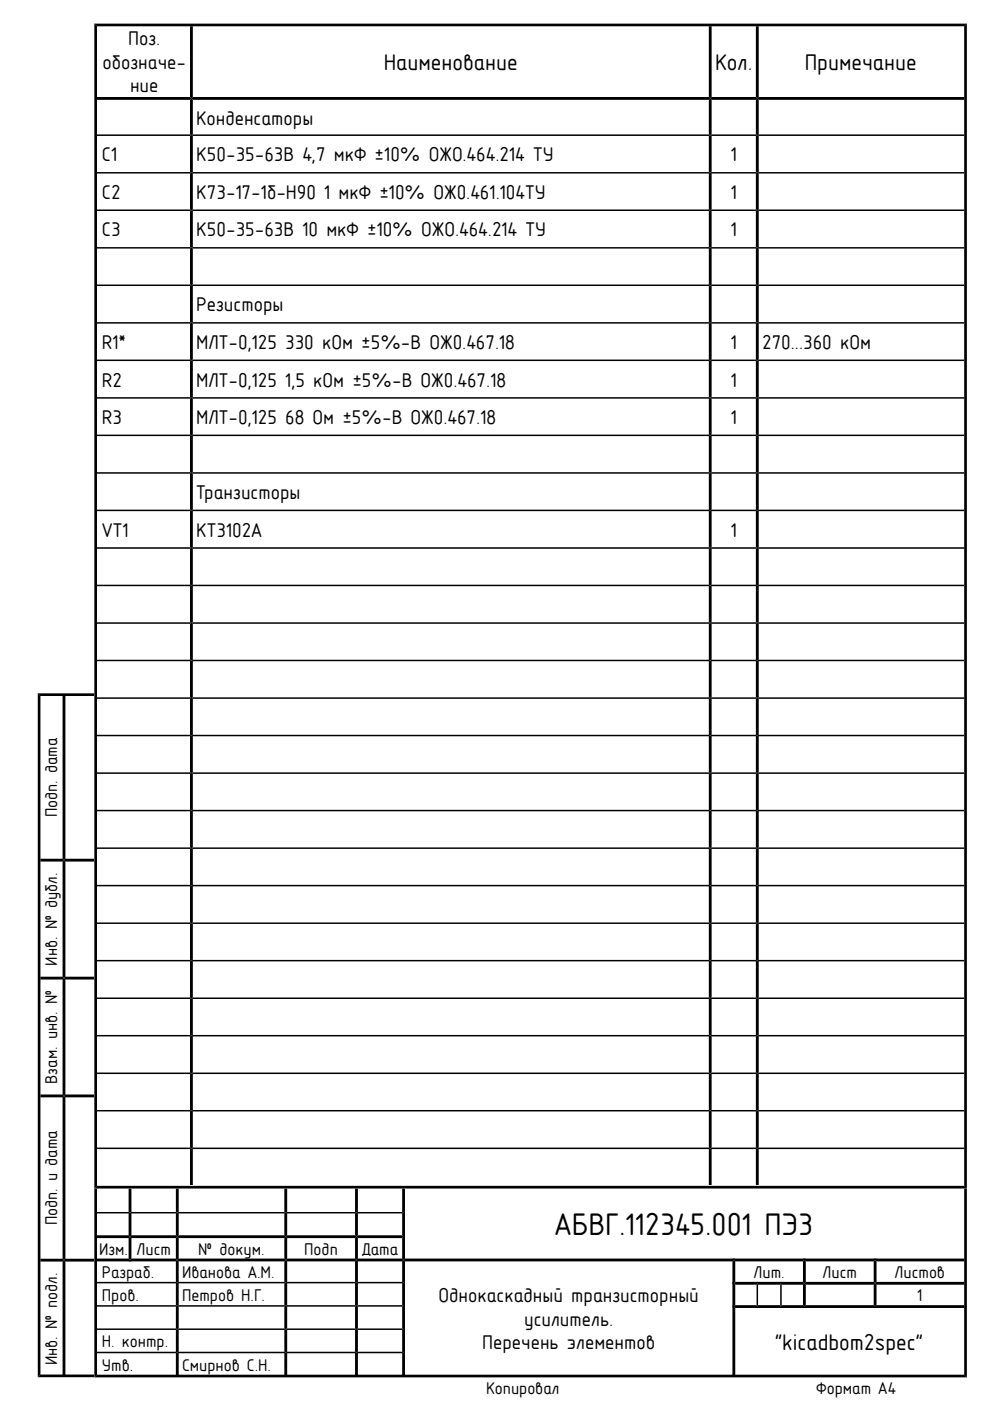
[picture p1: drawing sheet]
<svg xmlns="http://www.w3.org/2000/svg" width="210mm" height="297mm" viewBox="0 0 210 297" stroke-linecap="round" stroke-linejoin="round" font-family="sans-serif">
<g fill="#000">
<path d="M8 147h12v.6h-11.4z" fill-rule="evenodd"/>
<path d="M8 147l.6 .6v143.8l-.6 .6z" fill-rule="evenodd"/>
<path d="M8.6 182.1h4.7l.2 .3-.2 .3h-4.7z" fill-rule="evenodd"/>
<path d="M13.3 147.6h.6v34.5l-.4 .3-.2-.3z" fill-rule="evenodd"/>
<path d="M13.5 182.4l.4-.3h6.1v.6h-6.1z" fill-rule="evenodd"/>
<path d="M8.6 207.1h4.7l.2 .3-.2 .3h-4.7z" fill-rule="evenodd"/>
<path d="M13.5 182.4l.4 .3v24.4l-.4 .3-.2-.3v-24.4z" fill-rule="evenodd"/>
<path d="M13.5 207.4l.4-.3h6.1v.6h-6.1z" fill-rule="evenodd"/>
<path d="M8.6 232.1h4.7l.2 .2-.2 .4h-4.7z" fill-rule="evenodd"/>
<path d="M13.5 207.4l.4 .3v24.4l-.4 .2-.2-.2v-24.4z" fill-rule="evenodd"/>
<path d="M13.5 232.3l.4-.2h6.1v.6h-6.1z" fill-rule="evenodd"/>
<path d="M8.6 266.9h4.7l.2 .3-.2 .3h-4.7z" fill-rule="evenodd"/>
<path d="M13.5 232.3l.4 .4v34.2l-.4 .3-.2-.3v-34.2z" fill-rule="evenodd"/>
<path d="M13.5 267.2l.4-.3h6.1v.6h-6.1z" fill-rule="evenodd"/>
<path d="M8.3 291.7l.3-.3h11.4v.6h-12z" fill-rule="evenodd"/>
<path d="M13.5 267.2l.4 .3v24.4h-.6v-24.4z" fill-rule="evenodd"/>
</g>
<path d="M20 5h185v247h-185z" fill-rule="evenodd" fill="#fff"/>
<g fill="#000">
<path d="M20 5h185l-.6 .6h-183.8z" fill-rule="evenodd"/>
<path d="M20 5l.6 .6v245.8l-.6 .6z" fill-rule="evenodd"/>
<path d="M204.4 5.6l.6-.6v247l-.6-.6z" fill-rule="evenodd"/>
<path d="M20.6 20.6h19.7l.3 .2-.3 .4h-19.7z" fill-rule="evenodd"/>
<path d="M20.6 28.5h19.7l.3 .1-.3 .2h-19.7z" fill-rule="evenodd"/>
<path d="M20.6 36.5h19.7l.3 .1-.3 .2h-19.7z" fill-rule="evenodd"/>
<path d="M40.3 5.6h.6v15l-.3 .2-.3-.2z" fill-rule="evenodd"/>
<path d="M40.6 20.8l.3 .4v7.3l-.3 .1-.3-.1v-7.3z" fill-rule="evenodd"/>
<path d="M40.3 28.8l.3-.2 .3 .2v7.7l-.3 .1-.3-.1z" fill-rule="evenodd"/>
<path d="M40.6 20.8l.3-.2h109.4l.3 .2-.3 .4h-109.4z" fill-rule="evenodd"/>
<path d="M40.6 28.6l.3-.1h109.4l.3 .1-.3 .2h-109.4z" fill-rule="evenodd"/>
<path d="M40.6 36.6l.3-.1h109.4l.3 .1-.3 .2h-109.4z" fill-rule="evenodd"/>
<path d="M150.3 5.6h.6v15l-.3 .2-.3-.2z" fill-rule="evenodd"/>
<path d="M150.6 20.8l.3 .4v7.3l-.3 .1-.3-.1v-7.3z" fill-rule="evenodd"/>
<path d="M150.3 28.8l.3-.2 .3 .2v7.7l-.3 .1-.3-.1z" fill-rule="evenodd"/>
<path d="M150.6 20.8l.3-.2h9.4l.2 .2-.2 .4h-9.4z" fill-rule="evenodd"/>
<path d="M150.6 28.6l.3-.1h9.4l.2 .1-.2 .2h-9.4z" fill-rule="evenodd"/>
<path d="M150.6 36.6l.3-.1h9.4l.2 .1-.2 .2h-9.4z" fill-rule="evenodd"/>
<path d="M160.3 5.6h.6v15l-.4 .2-.2-.2z" fill-rule="evenodd"/>
<path d="M160.5 20.8l.4 .4v7.3l-.4 .1-.2-.1v-7.3z" fill-rule="evenodd"/>
<path d="M160.3 28.8l.2-.2 .4 .2v7.7l-.4 .1-.2-.1z" fill-rule="evenodd"/>
<path d="M160.5 20.8l.4-.2h43.5v.6h-43.5z" fill-rule="evenodd"/>
<path d="M160.5 28.6l.4-.1h43.5v.3h-43.5z" fill-rule="evenodd"/>
<path d="M160.5 36.6l.4-.1h43.5v.3h-43.5z" fill-rule="evenodd"/>
<path d="M20.6 44.4h19.7l.3 .2-.3 .1h-19.7z" fill-rule="evenodd"/>
<path d="M20.6 52.4h19.7l.3 .1-.3 .2h-19.7z" fill-rule="evenodd"/>
<path d="M40.3 36.8l.3-.2 .3 .2v7.6l-.3 .2-.3-.2z" fill-rule="evenodd"/>
<path d="M40.3 44.7l.3-.1 .3 .1v7.7l-.3 .1-.3-.1z" fill-rule="evenodd"/>
<path d="M40.6 44.6l.3-.2h109.4l.3 .2-.3 .1h-109.4z" fill-rule="evenodd"/>
<path d="M40.6 52.5l.3-.1h109.4l.3 .1-.3 .2h-109.4z" fill-rule="evenodd"/>
<path d="M150.3 36.8l.3-.2 .3 .2v7.6l-.3 .2-.3-.2z" fill-rule="evenodd"/>
<path d="M150.3 44.7l.3-.1 .3 .1v7.7l-.3 .1-.3-.1z" fill-rule="evenodd"/>
<path d="M150.6 44.6l.3-.2h9.4l.2 .2-.2 .1h-9.4z" fill-rule="evenodd"/>
<path d="M150.6 52.5l.3-.1h9.4l.2 .1-.2 .2h-9.4z" fill-rule="evenodd"/>
<path d="M160.3 36.8l.2-.2 .4 .2v7.6l-.4 .2-.2-.2z" fill-rule="evenodd"/>
<path d="M160.3 44.7l.2-.1 .4 .1v7.7l-.4 .1-.2-.1z" fill-rule="evenodd"/>
<path d="M160.5 44.6l.4-.2h43.5v.3h-43.5z" fill-rule="evenodd"/>
<path d="M160.5 52.5l.4-.1h43.5v.3h-43.5z" fill-rule="evenodd"/>
<path d="M20.6 60.3h19.7l.3 .2-.3 .1h-19.7z" fill-rule="evenodd"/>
<path d="M20.6 68.3h19.7l.3 .1-.3 .2h-19.7z" fill-rule="evenodd"/>
<path d="M20.6 76.2h19.7l.3 .2-.3 .2h-19.7z" fill-rule="evenodd"/>
<path d="M40.3 52.7l.3-.2 .3 .2v7.6l-.3 .2-.3-.2z" fill-rule="evenodd"/>
<path d="M40.3 60.6l.3-.1 .3 .1v7.7l-.3 .1-.3-.1z" fill-rule="evenodd"/>
<path d="M40.3 68.6l.3-.2 .3 .2v7.6l-.3 .2-.3-.2z" fill-rule="evenodd"/>
<path d="M40.6 60.5l.3-.2h109.4l.3 .2-.3 .1h-109.4z" fill-rule="evenodd"/>
<path d="M40.6 68.4l.3-.1h109.4l.3 .1-.3 .2h-109.4z" fill-rule="evenodd"/>
<path d="M40.6 76.4l.3-.2h109.4l.3 .2-.3 .2h-109.4z" fill-rule="evenodd"/>
<path d="M150.3 52.7l.3-.2 .3 .2v7.6l-.3 .2-.3-.2z" fill-rule="evenodd"/>
<path d="M150.3 60.6l.3-.1 .3 .1v7.7l-.3 .1-.3-.1z" fill-rule="evenodd"/>
<path d="M150.3 68.6l.3-.2 .3 .2v7.6l-.3 .2-.3-.2z" fill-rule="evenodd"/>
<path d="M150.6 60.5l.3-.2h9.4l.2 .2-.2 .1h-9.4z" fill-rule="evenodd"/>
<path d="M150.6 68.4l.3-.1h9.4l.2 .1-.2 .2h-9.4z" fill-rule="evenodd"/>
<path d="M150.6 76.4l.3-.2h9.4l.2 .2-.2 .2h-9.4z" fill-rule="evenodd"/>
<path d="M160.3 52.7l.2-.2 .4 .2v7.6l-.4 .2-.2-.2z" fill-rule="evenodd"/>
<path d="M160.3 60.6l.2-.1 .4 .1v7.7l-.4 .1-.2-.1z" fill-rule="evenodd"/>
<path d="M160.3 68.6l.2-.2 .4 .2v7.6l-.4 .2-.2-.2z" fill-rule="evenodd"/>
<path d="M160.5 60.5l.4-.2h43.5v.3h-43.5z" fill-rule="evenodd"/>
<path d="M160.5 68.4l.4-.1h43.5v.3h-43.5z" fill-rule="evenodd"/>
<path d="M160.5 76.4l.4-.2h43.5v.4h-43.5z" fill-rule="evenodd"/>
<path d="M20.6 84.2h19.7l.3 .1-.3 .2h-19.7z" fill-rule="evenodd"/>
<path d="M20.6 92.1h19.7l.3 .2-.3 .2h-19.7z" fill-rule="evenodd"/>
<path d="M40.3 76.5l.3-.1 .3 .1v7.7l-.3 .1-.3-.1z" fill-rule="evenodd"/>
<path d="M40.3 84.5l.3-.2 .3 .2v7.6l-.3 .2-.3-.2z" fill-rule="evenodd"/>
<path d="M40.6 84.3l.3-.1h109.4l.3 .1-.3 .2h-109.4z" fill-rule="evenodd"/>
<path d="M40.6 92.3l.3-.2h109.4l.3 .2-.3 .2h-109.4z" fill-rule="evenodd"/>
<path d="M150.3 76.5l.3-.1 .3 .1v7.7l-.3 .1-.3-.1z" fill-rule="evenodd"/>
<path d="M150.3 84.5l.3-.2 .3 .2v7.6l-.3 .2-.3-.2z" fill-rule="evenodd"/>
<path d="M150.6 84.3l.3-.1h9.4l.2 .1-.2 .2h-9.4z" fill-rule="evenodd"/>
<path d="M150.6 92.3l.3-.2h9.4l.2 .2-.2 .2h-9.4z" fill-rule="evenodd"/>
<path d="M160.3 76.5l.2-.1 .4 .1v7.7l-.4 .1-.2-.1z" fill-rule="evenodd"/>
<path d="M160.3 84.5l.2-.2 .4 .2v7.6l-.4 .2-.2-.2z" fill-rule="evenodd"/>
<path d="M160.5 84.3l.4-.1h43.5v.3h-43.5z" fill-rule="evenodd"/>
<path d="M160.5 92.3l.4-.2h43.5v.4h-43.5z" fill-rule="evenodd"/>
<path d="M20.6 100.1h19.7l.3 .2-.3 .1h-19.7z" fill-rule="evenodd"/>
<path d="M20.6 108.1h19.7l.3 .1-.3 .2h-19.7z" fill-rule="evenodd"/>
<path d="M20.6 116h19.7l.3 .2-.3 .1h-19.7z" fill-rule="evenodd"/>
<path d="M40.3 92.4l.3-.1 .3 .1v7.7l-.3 .2-.3-.2z" fill-rule="evenodd"/>
<path d="M40.3 100.4l.3-.1 .3 .1v7.7l-.3 .1-.3-.1z" fill-rule="evenodd"/>
<path d="M40.3 108.3l.3-.1 .3 .1v7.7l-.3 .2-.3-.2z" fill-rule="evenodd"/>
<path d="M40.6 100.3l.3-.2h109.4l.3 .2-.3 .1h-109.4z" fill-rule="evenodd"/>
<path d="M40.6 108.2l.3-.1h109.4l.3 .1-.3 .2h-109.4z" fill-rule="evenodd"/>
<path d="M40.6 116.2l.3-.2h109.4l.3 .2-.3 .1h-109.4z" fill-rule="evenodd"/>
<path d="M150.3 92.4l.3-.1 .3 .1v7.7l-.3 .2-.3-.2z" fill-rule="evenodd"/>
<path d="M150.3 100.4l.3-.1 .3 .1v7.7l-.3 .1-.3-.1z" fill-rule="evenodd"/>
<path d="M150.3 108.3l.3-.1 .3 .1v7.7l-.3 .2-.3-.2z" fill-rule="evenodd"/>
<path d="M150.6 100.3l.3-.2h9.4l.2 .2-.2 .1h-9.4z" fill-rule="evenodd"/>
<path d="M150.6 108.2l.3-.1h9.4l.2 .1-.2 .2h-9.4z" fill-rule="evenodd"/>
<path d="M150.6 116.2l.3-.2h9.4l.2 .2-.2 .1h-9.4z" fill-rule="evenodd"/>
<path d="M160.3 92.4l.2-.1 .4 .1v7.7l-.4 .2-.2-.2z" fill-rule="evenodd"/>
<path d="M160.3 100.4l.2-.1 .4 .1v7.7l-.4 .1-.2-.1z" fill-rule="evenodd"/>
<path d="M160.3 108.3l.2-.1 .4 .1v7.7l-.4 .2-.2-.2z" fill-rule="evenodd"/>
<path d="M160.5 100.3l.4-.2h43.5v.3h-43.5z" fill-rule="evenodd"/>
<path d="M160.5 108.2l.4-.1h43.5v.3h-43.5z" fill-rule="evenodd"/>
<path d="M160.5 116.2l.4-.2h43.5v.3h-43.5z" fill-rule="evenodd"/>
<path d="M20.6 124h19.7l.3 .1-.3 .2h-19.7z" fill-rule="evenodd"/>
<path d="M20.6 131.9h19.7l.3 .2-.3 .2h-19.7z" fill-rule="evenodd"/>
<path d="M20.6 139.9h19.7l.3 .1-.3 .2h-19.7z" fill-rule="evenodd"/>
<path d="M40.3 116.3l.3-.1 .3 .1v7.7l-.3 .1-.3-.1z" fill-rule="evenodd"/>
<path d="M40.3 124.2l.3-.1 .3 .1v7.7l-.3 .2-.3-.2z" fill-rule="evenodd"/>
<path d="M40.3 132.2l.3-.1 .3 .1v7.7l-.3 .1-.3-.1z" fill-rule="evenodd"/>
<path d="M40.6 124.1l.3-.1h109.4l.3 .1-.3 .2h-109.4z" fill-rule="evenodd"/>
<path d="M40.6 132.1l.3-.2h109.4l.3 .2-.3 .2h-109.4z" fill-rule="evenodd"/>
<path d="M40.6 140l.3-.1h109.4l.3 .1-.3 .2h-109.4z" fill-rule="evenodd"/>
<path d="M150.3 116.3l.3-.1 .3 .1v7.7l-.3 .1-.3-.1z" fill-rule="evenodd"/>
<path d="M150.3 124.2l.3-.1 .3 .1v7.7l-.3 .2-.3-.2z" fill-rule="evenodd"/>
<path d="M150.3 132.2l.3-.1 .3 .1v7.7l-.3 .1-.3-.1z" fill-rule="evenodd"/>
<path d="M150.6 124.1l.3-.1h9.4l.2 .1-.2 .2h-9.4z" fill-rule="evenodd"/>
<path d="M150.6 132.1l.3-.2h9.4l.2 .2-.2 .2h-9.4z" fill-rule="evenodd"/>
<path d="M150.6 140l.3-.1h9.4l.2 .1-.2 .2h-9.4z" fill-rule="evenodd"/>
<path d="M160.3 116.3l.2-.1 .4 .1v7.7l-.4 .1-.2-.1z" fill-rule="evenodd"/>
<path d="M160.3 124.2l.2-.1 .4 .1v7.7l-.4 .2-.2-.2z" fill-rule="evenodd"/>
<path d="M160.3 132.2l.2-.1 .4 .1v7.7l-.4 .1-.2-.1z" fill-rule="evenodd"/>
<path d="M160.5 124.1l.4-.1h43.5v.3h-43.5z" fill-rule="evenodd"/>
<path d="M160.5 132.1l.4-.2h43.5v.4h-43.5z" fill-rule="evenodd"/>
<path d="M160.5 140l.4-.1h43.5v.3h-43.5z" fill-rule="evenodd"/>
<path d="M20.6 147.8h19.7l.3 .2-.3 .2h-19.7z" fill-rule="evenodd"/>
<path d="M20.6 155.8h19.7l.3 .1-.3 .2h-19.7z" fill-rule="evenodd"/>
<path d="M40.3 140.2l.3-.2 .3 .2v7.6l-.3 .2-.3-.2z" fill-rule="evenodd"/>
<path d="M40.3 148.1l.3-.1 .3 .1v7.7l-.3 .1-.3-.1z" fill-rule="evenodd"/>
<path d="M40.6 148l.3-.2h109.4l.3 .2-.3 .2h-109.4z" fill-rule="evenodd"/>
<path d="M40.6 155.9l.3-.1h109.4l.3 .1-.3 .2h-109.4z" fill-rule="evenodd"/>
<path d="M150.3 140.2l.3-.2 .3 .2v7.6l-.3 .2-.3-.2z" fill-rule="evenodd"/>
<path d="M150.3 148.1l.3-.1 .3 .1v7.7l-.3 .1-.3-.1z" fill-rule="evenodd"/>
<path d="M150.6 148l.3-.2h9.4l.2 .2-.2 .2h-9.4z" fill-rule="evenodd"/>
<path d="M150.6 155.9l.3-.1h9.4l.2 .1-.2 .2h-9.4z" fill-rule="evenodd"/>
<path d="M160.3 140.2l.2-.2 .4 .2v7.6l-.4 .2-.2-.2z" fill-rule="evenodd"/>
<path d="M160.3 148.1l.2-.1 .4 .1v7.7l-.4 .1-.2-.1z" fill-rule="evenodd"/>
<path d="M160.5 148l.4-.2h43.5v.4h-43.5z" fill-rule="evenodd"/>
<path d="M160.5 155.9l.4-.1h43.5v.3h-43.5z" fill-rule="evenodd"/>
<path d="M20.6 163.8h19.7l.3 .1-.3 .2h-19.7z" fill-rule="evenodd"/>
<path d="M20.6 171.7h19.7l.3 .1-.3 .2h-19.7z" fill-rule="evenodd"/>
<path d="M20.6 179.7h19.7l.3 .1-.3 .2h-19.7z" fill-rule="evenodd"/>
<path d="M40.3 156.1l.3-.2 .3 .2v7.7l-.3 .1-.3-.1z" fill-rule="evenodd"/>
<path d="M40.3 164l.3-.1 .3 .1v7.7l-.3 .1-.3-.1z" fill-rule="evenodd"/>
<path d="M40.3 172l.3-.2 .3 .2v7.7l-.3 .1-.3-.1z" fill-rule="evenodd"/>
<path d="M40.6 163.9l.3-.1h109.4l.3 .1-.3 .2h-109.4z" fill-rule="evenodd"/>
<path d="M40.6 171.8l.3-.1h109.4l.3 .1-.3 .2h-109.4z" fill-rule="evenodd"/>
<path d="M40.6 179.8l.3-.1h109.4l.3 .1-.3 .2h-109.4z" fill-rule="evenodd"/>
<path d="M150.3 156.1l.3-.2 .3 .2v7.7l-.3 .1-.3-.1z" fill-rule="evenodd"/>
<path d="M150.3 164l.3-.1 .3 .1v7.7l-.3 .1-.3-.1z" fill-rule="evenodd"/>
<path d="M150.3 172l.3-.2 .3 .2v7.7l-.3 .1-.3-.1z" fill-rule="evenodd"/>
<path d="M150.6 163.9l.3-.1h9.4l.2 .1-.2 .2h-9.4z" fill-rule="evenodd"/>
<path d="M150.6 171.8l.3-.1h9.4l.2 .1-.2 .2h-9.4z" fill-rule="evenodd"/>
<path d="M150.6 179.8l.3-.1h9.4l.2 .1-.2 .2h-9.4z" fill-rule="evenodd"/>
<path d="M160.3 156.1l.2-.2 .4 .2v7.7l-.4 .1-.2-.1z" fill-rule="evenodd"/>
<path d="M160.3 164l.2-.1 .4 .1v7.7l-.4 .1-.2-.1z" fill-rule="evenodd"/>
<path d="M160.3 172l.2-.2 .4 .2v7.7l-.4 .1-.2-.1z" fill-rule="evenodd"/>
<path d="M160.5 163.9l.4-.1h43.5v.3h-43.5z" fill-rule="evenodd"/>
<path d="M160.5 171.8l.4-.1h43.5v.3h-43.5z" fill-rule="evenodd"/>
<path d="M160.5 179.8l.4-.1h43.5v.3h-43.5z" fill-rule="evenodd"/>
<path d="M20.6 187.6h19.7l.3 .1-.3 .2h-19.7z" fill-rule="evenodd"/>
<path d="M20.6 195.6h19.7l.3 .1-.3 .2h-19.7z" fill-rule="evenodd"/>
<path d="M40.3 180l.3-.2 .3 .2v7.6l-.3 .1-.3-.1z" fill-rule="evenodd"/>
<path d="M40.3 187.9l.3-.2 .3 .2v7.7l-.3 .1-.3-.1z" fill-rule="evenodd"/>
<path d="M40.6 187.7l.3-.1h109.4l.3 .1-.3 .2h-109.4z" fill-rule="evenodd"/>
<path d="M40.6 195.7l.3-.1h109.4l.3 .1-.3 .2h-109.4z" fill-rule="evenodd"/>
<path d="M150.3 180l.3-.2 .3 .2v7.6l-.3 .1-.3-.1z" fill-rule="evenodd"/>
<path d="M150.3 187.9l.3-.2 .3 .2v7.7l-.3 .1-.3-.1z" fill-rule="evenodd"/>
<path d="M150.6 187.7l.3-.1h9.4l.2 .1-.2 .2h-9.4z" fill-rule="evenodd"/>
<path d="M150.6 195.7l.3-.1h9.4l.2 .1-.2 .2h-9.4z" fill-rule="evenodd"/>
<path d="M160.3 180l.2-.2 .4 .2v7.6l-.4 .1-.2-.1z" fill-rule="evenodd"/>
<path d="M160.3 187.9l.2-.2 .4 .2v7.7l-.4 .1-.2-.1z" fill-rule="evenodd"/>
<path d="M160.5 187.7l.4-.1h43.5v.3h-43.5z" fill-rule="evenodd"/>
<path d="M160.5 195.7l.4-.1h43.5v.3h-43.5z" fill-rule="evenodd"/>
<path d="M20.6 203.5h19.7l.3 .2-.3 .1h-19.7z" fill-rule="evenodd"/>
<path d="M20.6 211.5h19.7l.3 .1-.3 .2h-19.7z" fill-rule="evenodd"/>
<path d="M20.6 219.4h19.7l.3 .2-.3 .1h-19.7z" fill-rule="evenodd"/>
<path d="M40.3 195.9l.3-.2 .3 .2v7.6l-.3 .2-.3-.2z" fill-rule="evenodd"/>
<path d="M40.3 203.8l.3-.1 .3 .1v7.7l-.3 .1-.3-.1z" fill-rule="evenodd"/>
<path d="M40.3 211.8l.3-.2 .3 .2v7.6l-.3 .2-.3-.2z" fill-rule="evenodd"/>
<path d="M40.6 203.7l.3-.2h109.4l.3 .2-.3 .1h-109.4z" fill-rule="evenodd"/>
<path d="M40.6 211.6l.3-.1h109.4l.3 .1-.3 .2h-109.4z" fill-rule="evenodd"/>
<path d="M40.6 219.6l.3-.2h109.4l.3 .2-.3 .1h-109.4z" fill-rule="evenodd"/>
<path d="M150.3 195.9l.3-.2 .3 .2v7.6l-.3 .2-.3-.2z" fill-rule="evenodd"/>
<path d="M150.3 203.8l.3-.1 .3 .1v7.7l-.3 .1-.3-.1z" fill-rule="evenodd"/>
<path d="M150.3 211.8l.3-.2 .3 .2v7.6l-.3 .2-.3-.2z" fill-rule="evenodd"/>
<path d="M150.6 203.7l.3-.2h9.4l.2 .2-.2 .1h-9.4z" fill-rule="evenodd"/>
<path d="M150.6 211.6l.3-.1h9.4l.2 .1-.2 .2h-9.4z" fill-rule="evenodd"/>
<path d="M150.6 219.6l.3-.2h9.4l.2 .2-.2 .1h-9.4z" fill-rule="evenodd"/>
<path d="M160.3 195.9l.2-.2 .4 .2v7.6l-.4 .2-.2-.2z" fill-rule="evenodd"/>
<path d="M160.3 203.8l.2-.1 .4 .1v7.7l-.4 .1-.2-.1z" fill-rule="evenodd"/>
<path d="M160.3 211.8l.2-.2 .4 .2v7.6l-.4 .2-.2-.2z" fill-rule="evenodd"/>
<path d="M160.5 203.7l.4-.2h43.5v.3h-43.5z" fill-rule="evenodd"/>
<path d="M160.5 211.6l.4-.1h43.5v.3h-43.5z" fill-rule="evenodd"/>
<path d="M160.5 219.6l.4-.2h43.5v.3h-43.5z" fill-rule="evenodd"/>
<path d="M20.6 227.4h19.7l.3 .1-.3 .2h-19.7z" fill-rule="evenodd"/>
<path d="M20.6 235.3h19.7l.3 .2-.3 .2h-19.7z" fill-rule="evenodd"/>
<path d="M40.3 219.7l.3-.1 .3 .1v7.7l-.3 .1-.3-.1z" fill-rule="evenodd"/>
<path d="M40.3 227.7l.3-.2 .3 .2v7.6l-.3 .2-.3-.2z" fill-rule="evenodd"/>
<path d="M40.6 227.5l.3-.1h109.4l.3 .1-.3 .2h-109.4z" fill-rule="evenodd"/>
<path d="M40.6 235.5l.3-.2h109.4l.3 .2-.3 .2h-109.4z" fill-rule="evenodd"/>
<path d="M150.3 219.7l.3-.1 .3 .1v7.7l-.3 .1-.3-.1z" fill-rule="evenodd"/>
<path d="M150.3 227.7l.3-.2 .3 .2v7.6l-.3 .2-.3-.2z" fill-rule="evenodd"/>
<path d="M150.6 227.5l.3-.1h9.4l.2 .1-.2 .2h-9.4z" fill-rule="evenodd"/>
<path d="M150.6 235.5l.3-.2h9.4l.2 .2-.2 .2h-9.4z" fill-rule="evenodd"/>
<path d="M160.3 219.7l.2-.1 .4 .1v7.7l-.4 .1-.2-.1z" fill-rule="evenodd"/>
<path d="M160.3 227.7l.2-.2 .4 .2v7.6l-.4 .2-.2-.2z" fill-rule="evenodd"/>
<path d="M160.5 227.5l.4-.1h43.5v.3h-43.5z" fill-rule="evenodd"/>
<path d="M160.5 235.5l.4-.2h43.5v.4h-43.5z" fill-rule="evenodd"/>
<path d="M20.6 243.3h19.7l.3 .2-.3 .1h-19.7z" fill-rule="evenodd"/>
<path d="M20.6 251.4h183.8l.6 .6h-185z" fill-rule="evenodd"/>
<path d="M40.3 235.6l.3-.1 .3 .1v7.7l-.3 .2-.3-.2z" fill-rule="evenodd"/>
<path d="M40.3 243.6l.3-.1 .3 .1v7.6h-.6z" fill-rule="evenodd"/>
<path d="M40.6 243.5l.3-.2h109.4l.3 .2-.3 .1h-109.4z" fill-rule="evenodd"/>
<path d="M150.3 235.6l.3-.1 .3 .1v7.7l-.3 .2-.3-.2z" fill-rule="evenodd"/>
<path d="M150.3 243.6l.3-.1 .3 .1v7.6h-.6z" fill-rule="evenodd"/>
<path d="M150.6 243.5l.3-.2h9.4l.2 .2-.2 .1h-9.4z" fill-rule="evenodd"/>
<path d="M160.3 235.6l.2-.1 .4 .1v7.7l-.4 .2-.2-.2z" fill-rule="evenodd"/>
<path d="M160.3 243.6l.2-.1 .4 .1v7.6h-.6z" fill-rule="evenodd"/>
<path d="M160.5 243.5l.4-.2h43.5v.3h-43.5z" fill-rule="evenodd"/>
</g>
<path d="M20 252h185v40h-185z" fill-rule="evenodd" fill="#fff"/>
<g fill="#000">
<path d="M20.6 257h6.7l.3 .1-.3 .2h-6.7z" fill-rule="evenodd"/>
<path d="M20 252h.6v39.5l-.6 .5z" fill-rule="evenodd"/>
<path d="M27.3 252h.6v5l-.3 .1-.3-.1z" fill-rule="evenodd"/>
<path d="M27.6 257.1l.3-.1h9.4l.3 .1-.3 .2h-9.4z" fill-rule="evenodd"/>
<path d="M37.3 252h.6v5l-.3 .1-.3-.1z" fill-rule="evenodd"/>
<path d="M37.6 257.1l.3-.1h22.4l.3 .1-.3 .2h-22.4z" fill-rule="evenodd"/>
<path d="M60.3 252h.6v5l-.3 .1-.3-.1z" fill-rule="evenodd"/>
<path d="M60.6 257.1l.3-.1h14.4l.3 .1-.3 .2h-14.4z" fill-rule="evenodd"/>
<path d="M75.3 252h.6v5l-.3 .1-.3-.1z" fill-rule="evenodd"/>
<path d="M75.6 257.1l.3-.1h9.4l.2 .1-.2 .2h-9.4z" fill-rule="evenodd"/>
<path d="M85.3 252h.6v5.2l-.6-.2z" fill-rule="evenodd"/>
<path d="M204.4 252h.6v40l-.6-.5z" fill-rule="evenodd"/>
<path d="M20.6 261.9h6.7l.3 .3-.3 .3h-6.7z" fill-rule="evenodd"/>
<path d="M20.6 266.8h6.7l.6 .6h-7.3z" fill-rule="evenodd"/>
<path d="M20.6 271.8h16.7l.3 .1-.3 .2h-16.7z" fill-rule="evenodd"/>
<path d="M20.6 276.7h16.7l.3 .2-.3 .1h-16.7z" fill-rule="evenodd"/>
<path d="M27.3 257.2l.3-.1 .3 .1v4.7l-.3 .3-.3-.3z" fill-rule="evenodd"/>
<path d="M27.6 262.2l.3 .3v4.3l-.3 .3-.3-.3v-4.3z" fill-rule="evenodd"/>
<path d="M27.6 262.2l.3-.3h9.4l.3 .3-.3 .3h-9.4z" fill-rule="evenodd"/>
<path d="M27.6 267.1l.3-.3h9.4l.3 .3-.3 .3h-10z" fill-rule="evenodd"/>
<path d="M37.3 257.2l.3-.1 .3 .1v4.7l-.3 .3-.3-.3z" fill-rule="evenodd"/>
<path d="M37.6 262.2l.3 .3v4.3l-.3 .3-.3-.3v-4.3z" fill-rule="evenodd"/>
<path d="M37.6 267.1l.3 .3v4.4l-.3 .1-.3-.1v-4.4z" fill-rule="evenodd"/>
<path d="M37.3 272.1l.3-.2 .3 .2v4.6l-.3 .2-.3-.2z" fill-rule="evenodd"/>
<path d="M37.6 262.2l.3-.3h22.4l.3 .3-.3 .3h-22.4z" fill-rule="evenodd"/>
<path d="M37.6 267.1l.3-.3h22.4l.3 .3-.3 .3h-22.4z" fill-rule="evenodd"/>
<path d="M37.6 271.9l.3-.1h22.4l.3 .1-.3 .2h-22.4z" fill-rule="evenodd"/>
<path d="M37.6 276.9l.3-.2h22.4l.3 .2-.3 .1h-22.4z" fill-rule="evenodd"/>
<path d="M60.3 257.2l.3-.1 .3 .1v4.7l-.3 .3-.3-.3z" fill-rule="evenodd"/>
<path d="M60.6 262.2l.3 .3v4.3l-.3 .3-.3-.3v-4.3z" fill-rule="evenodd"/>
<path d="M60.6 267.1l.3 .3v4.4l-.3 .1-.3-.1v-4.4z" fill-rule="evenodd"/>
<path d="M60.3 272.1l.3-.2 .3 .2v4.6l-.3 .2-.3-.2z" fill-rule="evenodd"/>
<path d="M60.6 262.2l.3-.3h14.4l.3 .3-.3 .3h-14.4z" fill-rule="evenodd"/>
<path d="M60.6 267.1l.3-.3h14.4l.3 .3-.3 .3h-14.4z" fill-rule="evenodd"/>
<path d="M60.6 271.9l.3-.1h14.4l.3 .1-.3 .2h-14.4z" fill-rule="evenodd"/>
<path d="M60.6 276.9l.3-.2h14.4l.3 .2-.3 .1h-14.4z" fill-rule="evenodd"/>
<path d="M75.3 257.2l.3-.1 .3 .1v4.7l-.3 .3-.3-.3z" fill-rule="evenodd"/>
<path d="M75.6 262.2l.3 .3v4.3l-.3 .3-.3-.3v-4.3z" fill-rule="evenodd"/>
<path d="M75.6 267.1l.3 .3v4.4l-.3 .1-.3-.1v-4.4z" fill-rule="evenodd"/>
<path d="M75.3 272.1l.3-.2 .3 .2v4.6l-.3 .2-.3-.2z" fill-rule="evenodd"/>
<path d="M75.6 262.2l.3-.3h9.4l.2 .3-.2 .3h-9.4z" fill-rule="evenodd"/>
<path d="M75.6 267.1l.3-.3h9.4l.2 .3-.2 .3h-9.4z" fill-rule="evenodd"/>
<path d="M75.6 271.9l.3-.1h9.4l.2 .1-.2 .2h-9.4z" fill-rule="evenodd"/>
<path d="M75.6 276.9l.3-.2h9.4l.2 .2-.2 .1h-9.4z" fill-rule="evenodd"/>
<path d="M85.3 257.2l.6-.2v5.5l-.6-.6z" fill-rule="evenodd"/>
<path d="M85.5 262.2l.4-.3v4.9l-.4 .3-.2-.3v-4.3z" fill-rule="evenodd"/>
<path d="M85.5 267.1l.4 .3v4.7l-.6-.3v-4.4z" fill-rule="evenodd"/>
<path d="M85.3 272.1l.6-.3v5.2l-.6-.3z" fill-rule="evenodd"/>
<path d="M85.5 267.1l.4-.3h70l-.6 .6h-69.4z" fill-rule="evenodd"/>
<path d="M155.3 266.8h15.6l-.6 .6h-14.4z" fill-rule="evenodd"/>
<path d="M155.6 267.1l.3 .3v4.4l-.6 .6v-5z" fill-rule="evenodd"/>
<path d="M155.3 271.8l.6 .6v4.3l-.6 .6z" fill-rule="evenodd"/>
<path d="M155.6 272.1l.3-.3h4.8l-.3 .6h-4.5z" fill-rule="evenodd"/>
<path d="M155.6 277l.3-.3h4.5l.3 .6h-4.8z" fill-rule="evenodd"/>
<path d="M160.4 271.8h5.3l-.3 .6h-4.7z" fill-rule="evenodd"/>
<path d="M160.5 272.1l.2 .3v4.3l-.2 .3-.1-.3v-4.3z" fill-rule="evenodd"/>
<path d="M160.7 276.7h4.7l.3 .6h-5.3z" fill-rule="evenodd"/>
<path d="M165.4 271.8h4.9l.2 .3-.2 .3h-4.6z" fill-rule="evenodd"/>
<path d="M165.6 272.1l.1 .3v4.3l-.1 .3-.2-.3v-4.3z" fill-rule="evenodd"/>
<path d="M165.7 276.7h4.6l.6 .6h-5.5z" fill-rule="evenodd"/>
<path d="M170.3 266.8h15.5l-.6 .6h-14.3z" fill-rule="evenodd"/>
<path d="M170.5 267.1l.4 .3v4.4l-.4 .3-.2-.3v-4.4z" fill-rule="evenodd"/>
<path d="M170.5 272.1l.4 .3v4.3l-.4 .3-.2-.3v-4.3z" fill-rule="evenodd"/>
<path d="M170.5 272.1l.4-.3h14.3l.3 .3-.3 .3h-14.3z" fill-rule="evenodd"/>
<path d="M170.5 277l.4-.3h14.3l.6 .6h-15.5z" fill-rule="evenodd"/>
<path d="M185.2 266.8h19.2v.6h-18.6z" fill-rule="evenodd"/>
<path d="M185.5 267.1l.3 .3v4.4l-.3 .3-.3-.3v-4.4z" fill-rule="evenodd"/>
<path d="M185.5 272.1l.3 .3v4.3l-.3 .3-.3-.3v-4.3z" fill-rule="evenodd"/>
<path d="M185.5 272.1l.3-.3h18.6v.6h-18.6z" fill-rule="evenodd"/>
<path d="M185.5 277l.3-.3h18.6v.6h-19.2z" fill-rule="evenodd"/>
<path d="M20.6 281.7h16.7l.3 .1-.3 .2h-16.7z" fill-rule="evenodd"/>
<path d="M20.6 286.6h16.7l.3 .1-.3 .2h-16.7z" fill-rule="evenodd"/>
<path d="M20.6 291.5h183.8l.6 .5h-185z" fill-rule="evenodd"/>
<path d="M37.3 277l.3-.1 .3 .1v4.7l-.3 .1-.3-.1z" fill-rule="evenodd"/>
<path d="M37.3 281.9l.3-.1 .3 .1v4.7l-.3 .1-.3-.1z" fill-rule="evenodd"/>
<path d="M37.3 286.9l.3-.2 .3 .2v4.6h-.6z" fill-rule="evenodd"/>
<path d="M37.6 281.8l.3-.1h22.4l.3 .1-.3 .2h-22.4z" fill-rule="evenodd"/>
<path d="M37.6 286.7l.3-.1h22.4l.3 .1-.3 .2h-22.4z" fill-rule="evenodd"/>
<path d="M60.3 277l.3-.1 .3 .1v4.7l-.3 .1-.3-.1z" fill-rule="evenodd"/>
<path d="M60.3 281.9l.3-.1 .3 .1v4.7l-.3 .1-.3-.1z" fill-rule="evenodd"/>
<path d="M60.3 286.9l.3-.2 .3 .2v4.6h-.6z" fill-rule="evenodd"/>
<path d="M60.6 281.8l.3-.1h14.4l.3 .1-.3 .2h-14.4z" fill-rule="evenodd"/>
<path d="M60.6 286.7l.3-.1h14.4l.3 .1-.3 .2h-14.4z" fill-rule="evenodd"/>
<path d="M75.3 277l.3-.1 .3 .1v4.7l-.3 .1-.3-.1z" fill-rule="evenodd"/>
<path d="M75.3 281.9l.3-.1 .3 .1v4.7l-.3 .1-.3-.1z" fill-rule="evenodd"/>
<path d="M75.3 286.9l.3-.2 .3 .2v4.6h-.6z" fill-rule="evenodd"/>
<path d="M75.6 281.8l.3-.1h9.4l.2 .1-.2 .2h-9.4z" fill-rule="evenodd"/>
<path d="M75.6 286.7l.3-.1h9.4l.2 .1-.2 .2h-9.4z" fill-rule="evenodd"/>
<path d="M85.3 277l.6-.3v5.2l-.6-.2z" fill-rule="evenodd"/>
<path d="M85.3 281.9l.6-.2v5.2l-.6-.3z" fill-rule="evenodd"/>
<path d="M85.3 286.9l.6-.3v4.9h-.6z" fill-rule="evenodd"/>
<path d="M155.3 276.7l.6 .6v14.2h-.6z" fill-rule="evenodd"/>
</g>
<text font-size="7.8" x="117.6" y="261.9">АБВГ.112345.001 ПЭ3</text>
<g font-size="5.6">
<text x="81.4" y="14.9">Наименование</text>
<text x="151.6" y="14.9">Кол.</text>
<text x="170.6" y="14.9">Примечание</text>
<text x="164.4" y="286.2">&quot;kicadbom2spec&quot;</text>
</g>
<g font-size="4.9">
<text x="27.2" y="9.6">Поз.</text>
<text x="21.7" y="14.5">обозначе-</text>
<text x="27.6" y="19.5">ние</text>
<text x="41.6" y="26.4">Конденсаторы</text>
<text x="21.6" y="34.2">C1</text>
<text x="41.6" y="34.2">К50-35-63В 4,7 мкФ ±10% ОЖО.464.214 ТУ</text>
<text x="154.9" y="34.2">1</text>
<text x="21.6" y="42.2">C2</text>
<text x="41.6" y="42.2">К73-17-1б-Н90 1 мкФ ±10% ОЖ0.461.104ТУ</text>
<text x="154.9" y="42.2">1</text>
<text x="21.6" y="50.1">C3</text>
<text x="41.6" y="50.1">К50-35-63В 10 мкФ ±10% ОЖО.464.214 ТУ</text>
<text x="154.9" y="50.1">1</text>
<text x="41.6" y="66">Резисторы</text>
<text x="21.6" y="74">R1*</text>
<text x="41.6" y="74">МЛТ-0,125 330 кОм ±5%-В ОЖ0.467.18</text>
<text x="154.9" y="74">1</text>
<text x="161.6" y="74">270...360 кОм</text>
<text x="21.6" y="82">R2</text>
<text x="41.6" y="82">МЛТ-0,125 1,5 кОм ±5%-В ОЖ0.467.18</text>
<text x="154.9" y="82">1</text>
<text x="21.6" y="89.9">R3</text>
<text x="41.6" y="89.9">МЛТ-0,125 68 Ом ±5%-В ОЖ0.467.18</text>
<text x="154.9" y="89.9">1</text>
<text x="41.6" y="105.8">Транзисторы</text>
<text x="21.6" y="113.8">VT1</text>
<text x="41.6" y="113.8">КТ3102А</text>
<text x="154.9" y="113.8">1</text>
<text x="93" y="276.1">Однокаскадный транзисторный</text>
<text x="111.1" y="281.1">усилитель.</text>
<text x="102.2" y="286">Перечень элементов</text>
</g>
<g font-size="4.2">
<text x="12.1" y="173.3" transform="rotate(-90 12.1 173.3)">Подп. дата</text>
<text x="12.1" y="204.7" transform="rotate(-90 12.1 204.7)">Инв. № дубл.</text>
<text x="12.1" y="229.8" transform="rotate(-90 12.1 229.8)">Взам. инв. №</text>
<text x="12.1" y="259.8" transform="rotate(-90 12.1 259.8)">Подп. и дата</text>
<text x="21" y="266">Изм.</text>
<text x="29" y="266">Лист</text>
<text x="42.1" y="266">№ докум.</text>
<text x="64.5" y="266">Подп</text>
<text x="76.8" y="266">Дата</text>
<text x="21.6" y="271">Разраб.</text>
<text x="21.6" y="275.9">Пров.</text>
<text x="38.6" y="271">Иванова А.М.</text>
<text x="38.6" y="275.9">Петров Н.Г.</text>
<text x="159.8" y="271">Лит.</text>
<text x="174.4" y="271">Лист</text>
<text x="189.7" y="271">Листов</text>
<text x="194.5" y="275.9">1</text>
<text x="21.6" y="285.6">Н. контр.</text>
<text x="12.1" y="289.5" transform="rotate(-90 12.1 289.5)">Инв. № подл.</text>
<text x="21.6" y="290.6">Утв.</text>
<text x="38.6" y="290.6">Смирнов С.Н.</text>
<text x="103" y="295.5">Копировал</text>
<text x="173.1" y="295.5">Формат А4</text>
</g>
</svg>
